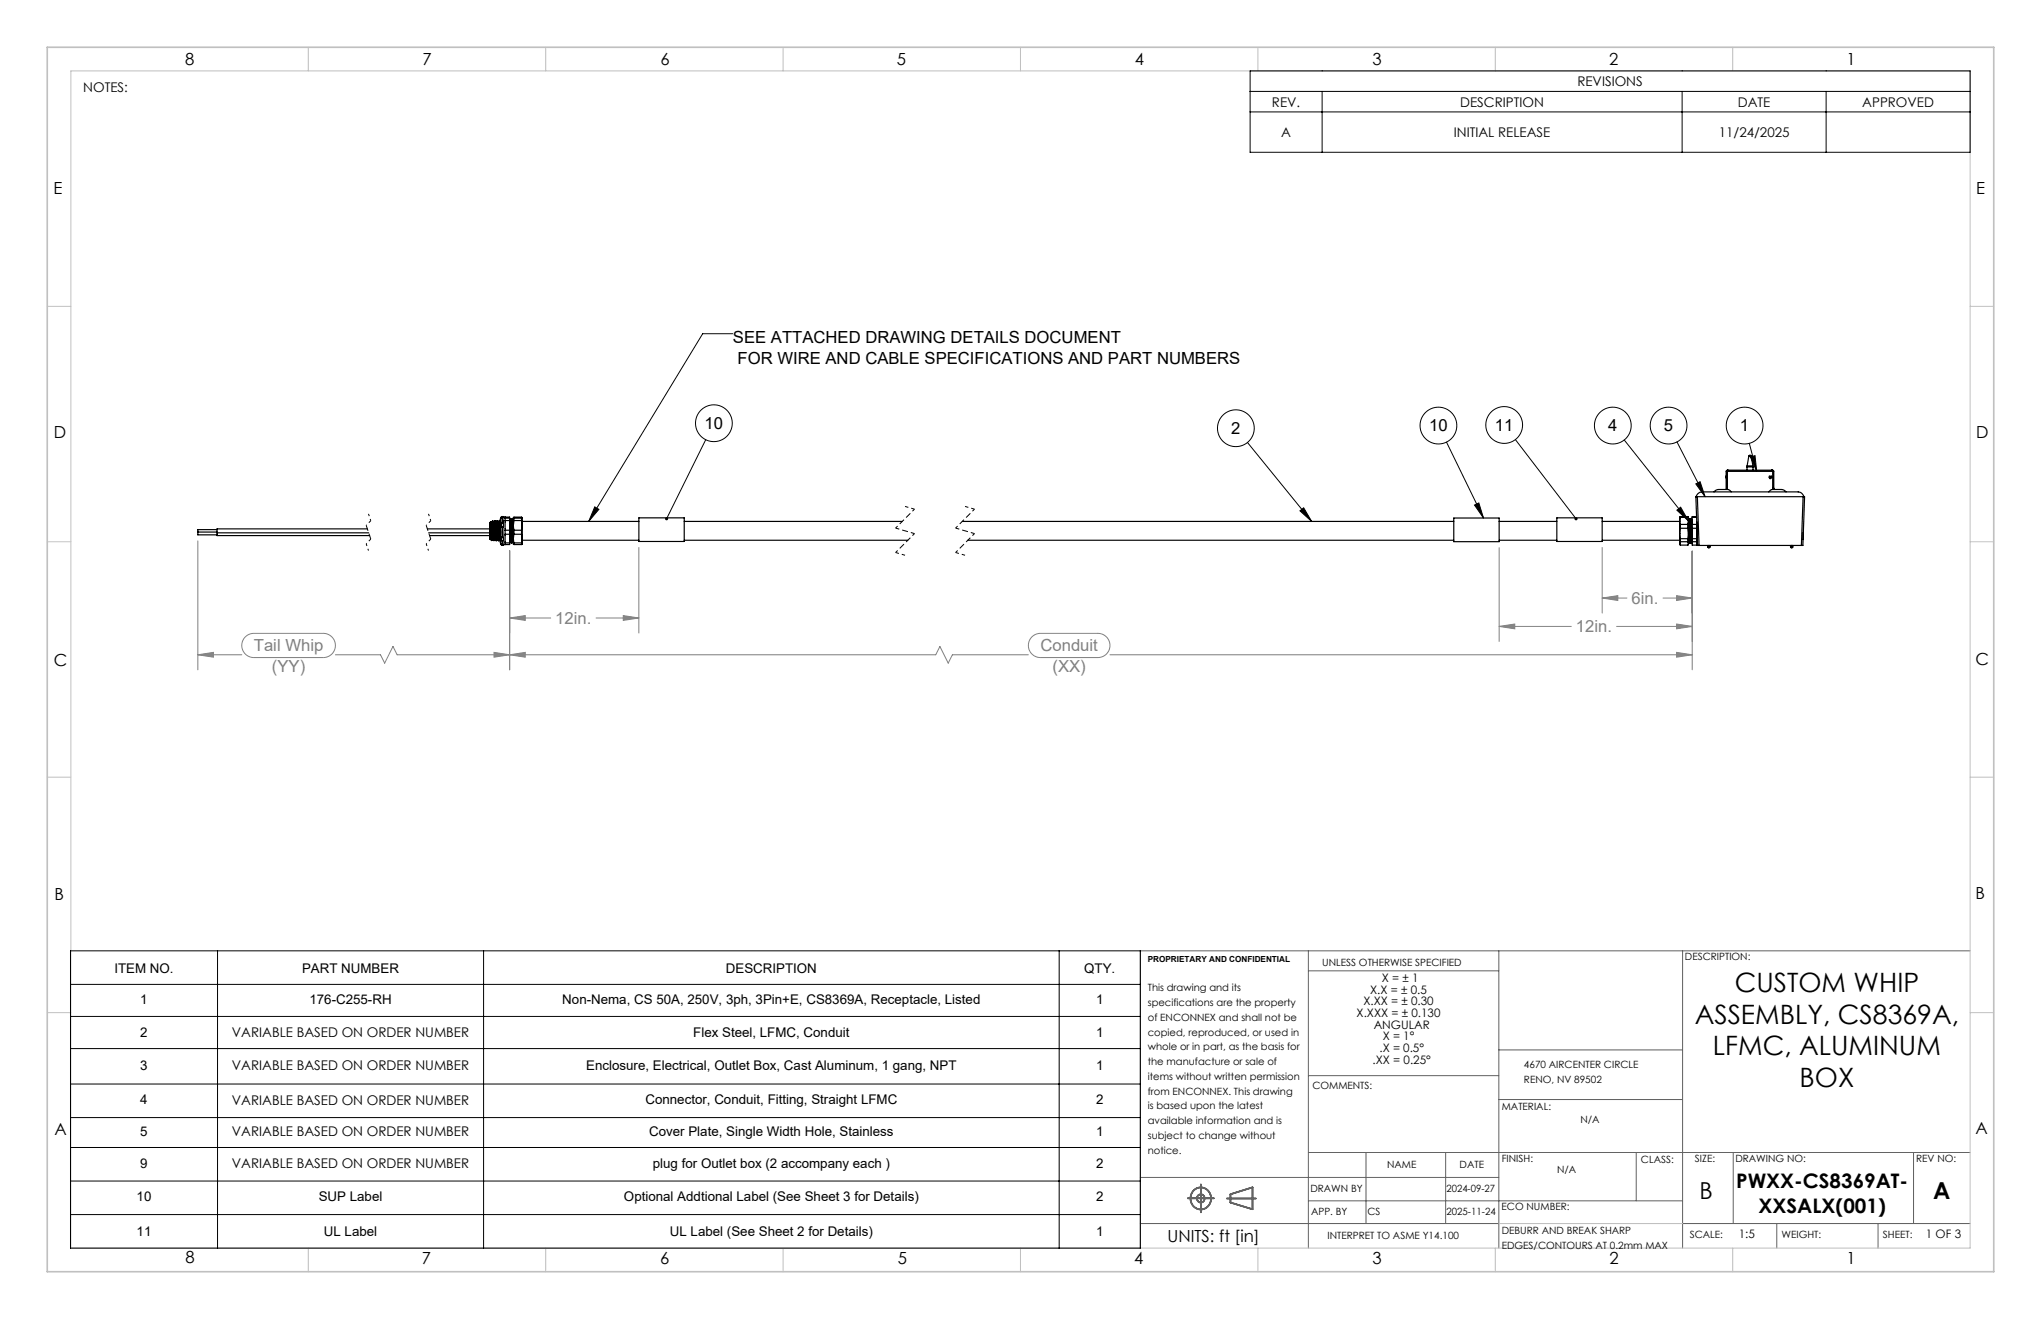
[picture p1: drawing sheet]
<svg xmlns="http://www.w3.org/2000/svg" width="432mm" height="279mm" viewBox="0 0 432 279" stroke-linecap="round" stroke-linejoin="round" font-family="sans-serif">
<g fill="none" stroke="#606060" stroke-width=".35">
<path d="M251.4 253.5h5.5M252.7 251.8a2.28 2.28 0 0 1 3.4 .5 2.28 2.28 0 0 1-1 3.3 2.29 2.29 0 0 1-2.8-.9 2.29 2.29 0 0 1 .4-2.9zM254.2 250.5v5.9M259.7 253.5h6.1M260.4 252.6l4.7-1.4v4.6l-4.7-1.4z"/>
<circle cx="254.1" cy="253.5" r=".84"/>
</g>
<g fill="none" stroke="#606060" stroke-width=".21">
<path d="M276.9 201.1v62.9M276.9 205.4h40.3M317.2 201.1v62.9M356.1 201.1v62.9M417 201.1h-175.6v62.9M276.9 227.5h40.3M317.2 222.1h38.9M317.2 232.6h38.9M241.4 258.8h75.8M241.4 249.1h75.8M276.9 243.8h140.1M276.9 254h79.2"/>
<path d="M289.1 243.8v15M306 243.8v15M346.3 243.8v10.2M356.1 258.8h60.9M366.9 243.8v15M376.1 258.8v5.2M397.5 258.8v5.2M405 243.8v15"/>
</g>
<g fill="none" stroke="#c0c0c0" stroke-width=".21">
<path d="M15 15h402v249h-402zM65.3 10v5M115.5 10v5M165.7 10v5M216 10v5M266.3 10v5M316.5 10v5M366.8 10v5M10 64.8h5M417 64.8h5M10 114.6h5M417 114.6h5"/>
<path d="M10 164.4h5M417 164.4h5M10 214.2h5M417 214.2h5M317.2 258.8h38.9M65.3 264v5M115.5 264v5M165.7 264v5M216 264v5M266.3 264v5M316.5 264v5M366.8 264v5"/>
</g>
<path d="M10 10h412v259h-412z" fill="none" stroke="#c0c0c0" stroke-width=".35"/>
<g fill="none" stroke="#000" stroke-width=".25">
<path d="M365.4 99.6v3.9M365.4 99.6v3.9h.2v-3.8M365.5 99.5h.1M365.6 99.7h9.6M365.6 99.5h.1M365.6 99.5l-.2 .1M365.7 99.5h9.3M365.7 99.5l-.1 .2M365.7 99.5h.1M369.8 98.8h1.2M369.8 98.8v.7M369.8 98.6v.2"/>
<path d="M369.8 98.6h1.2M370.2 96.5a.26 .26 0 0 1 .2-.2 .26 .26 0 0 1 .3 .2M370.2 96.5h.5M370.2 96.5l-.4 2.1M370.7 96.5l.3 2.1M371 98.6v.2M371 98.8v.7M375 99.5l.2 .2M375 99.5h.1M375 99.5h.2M375.2 99.5h.1M375.2 99.5v.1"/>
<path d="M375.2 99.5l.2 .2v3.8M375.2 99.7v3.6M41.9 112.5v.6h4M41.9 112v.5M41.9 112h4M41.9 112.5h4M41.9 112h.1M45.9 112.7v.6h32.3M45.9 112.7h32.1M77.8 111.9h-31.9v.8M90.5 111.9h13.2M90.7 112.7h13"/>
<path d="M90.9 113.3h12.8M103.7 113.3l.1 .8M103.7 110.7l.2 3.4M103.7 110.7l.3 3M103.7 110.7v1M103.7 111.7l.1 2.4M103.9 110.3a2.15 2.15 0 0 0-.2 1.7v1.3M103.9 110.3l.1 2.5M103.9 110.3l.1 .2M104 113.7v.6M104 112.8v.9M104 112.8l.1 1.5"/>
<path d="M104 110.5h.1M104 110.5l.2 3.6M104.1 110.5l.1 3.6M104.2 110.3l-.1 .2M104.2 114.1h.1M104.2 114.1l-.2 .2-.2-.2M104.2 110.3l.2 4-.2-.2M104.2 110.2h.1M104.2 110.3l.2 4M104.3 110.3l.1 .2M104.4 110.5h.1M104.4 110.5l.2 3.6"/>
<path d="M104.4 114.3h.1M104.6 114.1h.1M104.6 114.1l-.2 .2M104.6 110.2l-.2 .3M104.6 110.2l.2 4.1M104.6 114.1l.1 .2M104.6 110.3l.2 4M104.6 110.2l.2 .3M104.8 110.5h.1M104.8 110.5l.1 3.6M104.8 114.4h.1M104.8 110.5l.2 3.6"/>
<path d="M104.9 110.2l-.1 .3M104.9 114.1h.1M104.9 114.1l-.1 .3M104.9 110.2l.2 4.2M105 110.2l.2 .3 .1-.3M105 110.2h-.1M105 110.2h.1M105 114.1l.1 .3M105 110.2l.2 4.1M105.1 110.5l.2 3.6M105.1 114.4h.1M105.2 110.5l.1 3.6"/>
<path d="M105.3 110.2l.2 4.1M105.3 110.2h.1M105.3 114.1l.2 .2M105.3 110.2l.2 4.2M105.3 114.1l-.1 .2M105.3 110.2l.2 .2M105.5 110.5l.2 3.6M105.5 110.4l.2 3.7M105.7 110.2l-.2 .2M105.7 114.1l-.2 .3M105.7 110.2l.1 4.2-.1-.3M105.7 110.2h.1"/>
<path d="M105.8 110.4h.1M105.8 110.4v.1M105.8 110.4l-.1-.2 .1 3.8M106 109.6v1.2l.2-.1M106 111.5v2.1M106 113.6l.2 .1M106 115l.2 .3M106 109.6h.3M106 111.5h.3M106 113.6h.3M106 115h.3M106.2 109.3a4 4 0 0 0-.4 2.5 7.4 7.4 0 0 0 .2 3.3l.2 .2"/>
<path d="M106.2 110.7h.4v.7M106.2 109.3h.4M106.2 109.3h.1M106.2 109.3l-.2 .3M106.2 110.7v.7M106.2 111.4l-.2 .1M106.2 113.7v.7M106.2 114.4l-.2-.2v.8M106.2 115.3h.4M106.2 115.3h.1M106.2 111.4h.4M106.2 113.7h.4"/>
<path d="M106.3 112.3l.1 1.3M106.3 114.4v.6M106.3 113.6l.3 .1M106.3 111.5v2.1M106.3 109.6v1.1M106.3 115l.2 .1M106.3 115l.3 .3M106.4 110.2v.5M106.4 110.2l-.1 .1M106.4 110.2h.1M106.4 110.2l.1 .3M106.5 114.4v.8h1.4v-.4"/>
<path d="M106.5 111.4v2.3M106.5 109.4v1.3M106.5 115.2l.1 .1M106.5 109.4h1.4v.2M106.6 113.7v.7h-.4M106.6 111.4l-.3 .1M106.6 109.3l-.3 .3M106.9 112.2v.8M106.9 109.6v.5M106.9 114.8v.4M106.9 115.2h.1M106.9 113v1.8"/>
<path d="M106.9 110.1v2.1M106.9 109.4v.2M106.9 109.6h1M106.9 110.1h1M106.9 112.2h1M106.9 109.6h.1M106.9 113h1M106.9 114.8h1M107.9 110.4l.1 4.2M107.9 112.2v.8M107.9 109.6v.5M107.9 110.1v2.1"/>
<path d="M107.9 113v1.8M107.9 110l.2 4.6M107.9 110l.2-.3 .1 .3M107.9 114.9l.2-.3 .2 .3M108 109.7l.2 5.1M108.1 109.7l.2 5.2M108.2 110h.1M108.3 110l.2 4.6zM108.4 109.7l.3 5.2-.2-.3M108.5 114.6h.1M108.5 114.6l-.2 .3M108.5 109.7l-.2 .3"/>
<path d="M108.5 109.7l.2 .3M108.5 109.7l.2 4.6M108.7 111.1l.1 1.1M108.7 111.1v2.8M108.7 113.9l.1 .9M108.7 109.5l.1 .1M108.7 109.5v1.6M108.7 113.9v1.2l.1 .1M108.7 109.5l.1-.1 1.7 .1M108.8 113l-.1 .9M108.8 112.2v.8M108.8 109.6v.5"/>
<path d="M108.8 114.8v.4M108.8 115.2h1.6M108.8 109.6h1.6M108.8 110.1h1.6M108.8 112.2h1.6M108.8 110.1l-.1 1M108.8 113h1.6M108.8 114.8h1.6M110.4 113l.1 .9M110.4 112.2v.8M110.4 110.1l.1 1M110.4 109.6v.5"/>
<path d="M110.4 114.8v.4M110.5 111.1v2.8M110.5 113.9l-.1 .9M110.5 109.5v1.6M110.5 113.9v1.2l-.1 .1M110.5 110.3h24.7M110.5 114.3h24.7M110.5 111.1l-.1 1.1M110.5 109.5l-.1 .1M135.2 109.5h9.6v5h-9.6zM144.8 110.3h46.2M144.8 114.3h47.4"/>
<path d="M203.7 110.3h104M204.9 114.3h102.8M307.7 109.6h9.6v5h-9.6zM317.3 110.3h12.2M317.3 114.3h12.2M329.5 109.5h9.6v5h-9.6zM339.1 110.3h16.4M339.1 114.3h16.4M355.5 110.2l.2 .7M355.5 110.2v2.6M355.5 112.8l.2 1.1M355.5 112.8v2.1"/>
<path d="M355.5 114.9l.2 .4h1.6l.1-.4M355.5 114.9l.1 .3M355.7 111.7l-.2 1.1M355.7 110.9v.8M355.7 113.9v.7M355.7 109.3v.1M355.7 109.3l-.2 .9M355.7 110.9h1.6M355.7 111.7h1.6M355.7 113.9h1.6M355.7 109.4l-.2 .8M355.7 109.4h1.6"/>
<path d="M355.7 114.6l-.2 .3M355.7 114.6h1.6M355.7 109.3h1.6M357.3 111.7l.1 1.1M357.3 110.9v.8M357.3 109.4l.1 .8M357.3 114.6l.1 .3M357.3 113.9v.7M357.3 109.3v.1M357.3 109.3l.1 .9M357.4 109.9l.1-.2 .2 .3M357.4 110.2v2.6"/>
<path d="M357.4 112l.1 2.6M357.4 110.6l.1 4M357.4 112.8l-.1 1.1M357.4 112.8v2.1M357.4 114.9l-.1 .4M357.4 110.2l-.1 .7M357.5 109.7l.2 5.1M357.7 110l.2 4.6M357.7 110l.2-.3 .2 .3M357.9 109.7l.2 5.1M358 109.7l.2 5.2-.2-.3-.3 .3-.2-.3-.1 .2M358.1 110l.1 .9"/>
<path d="M358.2 110h.1M358.2 110.9v.8M358.2 113.9v.7M358.2 110.9h.9M358.2 111.7h.9M358.2 113.9h.9M358.2 114.6v.7h.9v-.1M358.2 109.4v1.5M358.2 111.7v2.2M358.2 109.4h.9M358.2 114.6h.9M359 105.1a1.46 1.46 0 0 1 1.2-1.1h20.4a1.38 1.38 0 0 1 1.2 1.1"/>
<path d="M359 105.1l.3 10.3h.3M359 105.1h22.8M359.1 109.3h-.9v.1M359.1 110.9v.8M359.1 113.9v.7M359.1 111.7v2.2M359.1 114.6v.6M359.1 110.4v.5M359.1 115.2h.2M359.3 105.1l.3 10.3M359.6 115.4h21.7M361.5 115.7l.1 .1"/>
<path d="M361.5 115.7h.1M361.5 115.4v.3M361.6 115.7v.1M361.6 115.7h.2M361.6 115.4v.3M361.6 115.8h.2M361.8 115.7v.1M361.8 115.7h.1M361.8 115.4v.3M361.9 115.7l-.1 .1M361.9 115.4v.3M362.8 104l.3-.3 .7-.2h2l.6 .5"/>
<path d="M365.3 101l.1 .1M365.3 101h.1M365.4 100.7l-.1 .3M374.4 104l.7-.5 2.1 .1 .8 .4M374.5 101a.24 .24 0 0 0 .2 .2 .24 .24 0 0 0 .3-.2M374.5 101v-.3h.5v.3M374.5 101h.5M375.2 103.3v.2M375.2 103.3h.2M379 115.7h.1M379 115.7l.1 .1M379 115.4v.3"/>
<path d="M379.1 115.7v.1M379.1 115.7h.2M379.1 115.8h.2M379.1 115.4v.3M379.3 115.7v.1M379.3 115.7h.2M379.3 115.4v.3M379.5 115.7l-.2 .1M379.5 115.4v.3M381.6 105.1l-.3 10.3M381.7 112.6l-.1 1.5M381.8 105.1h.2l-.4 10.3h-.3"/>
</g>
<g fill="none" stroke="#000" stroke-width=".21">
<path d="M264.6 15h152.4v17.2h-152.4zM264.6 19.3h152.4M279.8 19.3v12.9M356 19.3v12.9M386.5 19.3v12.9M264.6 23.7h152.4M155.1 70.6h-6.4l-24.1 39.7M149.4 93l-8.3 16.7M264 93.6l13.6 16.7M306.2 93.5l7.8 16.1M320.7 93l12.9 16.7M343.8 93.1l13.6 17.1"/>
<path d="M355 93.5l5.9 11.6M370.3 93.8l1.5 5.9M370.5 96.6l1-.2 .3 3.3zM125.9 107.2l.9 .5-2.2 2.6zM275.1 108.1l.8-.7 1.7 2.9zM312.1 106.8l.9-.4 1 3.2zM354.9 107.9l.8-.6 1.7 2.9zM358.9 102.4l.9-.5 1.1 3.2zM14.9 201.1h226.5v62.9h-226.5zM14.9 208.2h226.5M14.9 215h226.5M46 201.1v62.9"/>
<path d="M102.4 201.1v62.9M224.2 201.1v62.9M14.9 221.8h226.5M14.9 229.3h226.5M14.9 236.4h226.5M14.9 242.7h226.5M14.9 249.8h226.5M14.9 256.9h226.5"/>
<circle cx="151.1" cy="89.5" r="3.9"/>
<circle cx="261.6" cy="90.6" r="3.9"/>
<circle cx="304.5" cy="90" r="3.9"/>
<circle cx="318.4" cy="89.9" r="3.9"/>
<circle cx="341.4" cy="90" r="3.9"/>
<circle cx="353.2" cy="90" r="3.9"/>
<circle cx="369.3" cy="90" r="3.9"/>
</g>
<g fill="none" stroke="#808080" stroke-width=".21">
<path d="M41.9 114.4v27.3M107.9 116.5v25.2M135.2 115.8v18.1M317.3 115.8v19.9M339.1 115.8v13.9M358.2 116.6v25.1M41.9 138.5l3.3-.5v1zM41.9 138.5h9.3M51.9 134.8a2.56 2.56 0 0 1 1.8-.8h14.7a2.56 2.56 0 0 1 2.6 2.5 2.56 2.56 0 0 1-2.6 2.6h-14.7a2.56 2.56 0 0 1-2.3-1.6 2.56 2.56 0 0 1 .5-2.7zM71 138.5h9.5l.9 1.8 1.8-3.6 .9 1.8h114l.8-1.8 1.8 3.6 .9-1.8h16.1M104.6 138l3.3 .5-3.3 .5zM107.9 130.7l3.3-.5v1z"/>
<path d="M107.9 138.5l3.3-.5v1zM107.9 130.7h8.7M126.2 130.7h9M131.9 130.2l3.3 .5-3.3 .5zM218.4 134.8a2.56 2.56 0 0 1 1.8-.8h12.2a2.56 2.56 0 0 1 2.5 2.5 2.56 2.56 0 0 1-2.5 2.6h-12.2a2.56 2.56 0 0 1-2.3-1.6 2.56 2.56 0 0 1 .5-2.7zM234.9 138.5h123.3M317.3 132.5l3.3-.5v1zM317.3 132.5h15.3M339.1 126.5l3.3-.5v1zM339.1 126.5h5.3M342.2 132.5h16M352 126.5h6.2"/>
<path d="M354.9 126l3.3 .5-3.3 .5zM354.9 132l3.3 .5-3.3 .5zM354.9 138l3.3 .5-3.3 .5z"/>
</g>
<path d="M189.6 111.7l4 1.2M189.6 116.9l2 .5M191.6 107.1l2 .6M202.3 111.7l4 1.2M202.3 116.9l2 .5M204.3 107.1l2 .6" fill="none" stroke="#000" stroke-width=".21" stroke-dasharray="1.3 .6" stroke-dashoffset=".5" stroke-linecap="butt"/>
<path d="M78.5 110.2l-1 .9M78.5 114l-1 1M91.2 110.2l-1 .9M91.2 114l-1 1M193.6 107.7l-4 4M193.6 112.9l-4 4M206.3 107.7l-4 4M206.3 112.9l-4 4" fill="none" stroke="#000" stroke-width=".21" stroke-dasharray="1.3 .6" stroke-dashoffset=".7" stroke-linecap="butt"/>
<path d="M77.5 115l.5 1.5M78 108.7l.5 1.5M90.2 115l.5 1.5M90.7 108.7l.5 1.5" fill="none" stroke="#000" stroke-width=".21" stroke-dasharray="1.3 .6" stroke-dashoffset=".8" stroke-linecap="butt"/>
<path d="M77.5 111.1l1 2.9M90.2 111.1l1 2.9" fill="none" stroke="#000" stroke-width=".21" stroke-dasharray="1.3 .6" stroke-dashoffset=".1" stroke-linecap="butt"/>
<path d="M370.5 96.6l1-.2 .3 3.3zM358.9 102.4l.9-.5 1.1 3.2zM354.9 107.9l.8-.6 1.7 2.9zM275.1 108.1l.8-.7 1.7 2.9zM333.3 109.5v.5h.5l-.2-.3 .3 .2-.1-.4zM312.1 106.8l.9-.4 1 3.2zM140.9 109.5l-.1 .3 .1 .2 .2-.3-.2 .3a.34 .34 0 0 0 .5-.3 .34 .34 0 0 0-.5-.2zM125.9 107.2l.9 .5-2.2 2.6z" fill="#000"/>
<path d="M354.9 126l3.3 .5-3.3 .5zM339.1 126.5l3.3-.5v1zM354.9 132l3.3 .5-3.3 .5zM317.3 132.5l3.3-.5v1zM107.9 130.7l3.3-.5v1zM131.9 130.2l3.3 .5-3.3 .5zM104.6 138l3.3 .5-3.3 .5zM41.9 138.5l3.3-.5v1zM107.9 138.5l3.3-.5v1zM354.9 138l3.3 .5-3.3 .5z" fill="#808080"/>
<g font-size="5.6">
<text x="367.2" y="209.9">CUSTOM WHIP</text>
<text x="358.7" y="216.6">ASSEMBLY, CS8369A,</text>
<text x="362.6" y="223.2">LFMC, ALUMINUM</text>
<text x="380.9" y="229.9">BOX</text>
</g>
<g font-size="4.9">
<text x="359.8" y="253.6">B</text>
<text x="409.2" y="253.6">A</text>
</g>
<g font-size="4.2">
<text x="367.5" y="251.3">PWXX-CS8369AT-</text>
<text x="372.2" y="256.5">XXSALX(001)</text>
</g>
<g font-size="3.5">
<text x="39.2" y="13.8">8</text>
<text x="89.4" y="13.8">7</text>
<text x="139.8" y="13.8">6</text>
<text x="189.8" y="13.8">5</text>
<text x="240.2" y="13.8">4</text>
<text x="290.5" y="13.8">3</text>
<text x="340.6" y="13.8">2</text>
<text x="390.8" y="13.8">1</text>
<text x="11.3" y="41.1">E</text>
<text x="418.3" y="41">E</text>
<text x="155.1" y="72.6">SEE ATTACHED DRAWING DETAILS DOCUMENT</text>
<text x="156.1" y="77.1">FOR WIRE AND CABLE SPECIFICATIONS AND PART NUMBERS</text>
<text x="11.4" y="92.7">D</text>
<text x="149.1" y="90.7">10</text>
<text x="260.6" y="91.8">2</text>
<text x="302.5" y="91.2">10</text>
<text x="316.4" y="91.1">11</text>
<text x="340.4" y="91.2">4</text>
<text x="352.2" y="91.2">5</text>
<text x="368.3" y="91.2">1</text>
<text x="418.3" y="92.7">D</text>
<text x="11.4" y="140.9">C</text>
<text x="418.1" y="140.8">C</text>
<text x="11.5" y="190.4">B</text>
<text x="418.1" y="190.2">B</text>
<text x="418.1" y="239.8">A</text>
<text x="11.5" y="240.1">A</text>
<text x="247.1" y="262.8">UNITS: ft [in]</text>
<text x="39.2" y="267.2">8</text>
<text x="89.3" y="267.4">7</text>
<text x="139.8" y="267.4">6</text>
<text x="190" y="267.4">5</text>
<text x="240" y="267.4">4</text>
<text x="290.5" y="267.4">3</text>
<text x="340.7" y="267.4">2</text>
<text x="390.8" y="267.5">1</text>
</g>
<g font-size="3.5" fill="#808080">
<text x="117.5" y="131.9">12in.</text>
<text x="345.3" y="127.7">6in.</text>
<text x="53.7" y="137.7">Tail Whip</text>
<text x="220.2" y="137.7">Conduit</text>
<text x="333.6" y="133.7">12in.</text>
<text x="57.6" y="142.2">(YY)</text>
<text x="222.8" y="142.2">(XX)</text>
</g>
<g font-size="2.8">
<text x="17.6" y="19.4">NOTES:</text>
<text x="269.2" y="22.6">REV.</text>
<text x="309.1" y="22.6">DESCRIPTION</text>
<text x="333.9" y="18.2">REVISIONS</text>
<text x="367.8" y="22.6">DATE</text>
<text x="394.2" y="22.6">APPROVED</text>
<text x="271.2" y="29">A</text>
<text x="307.7" y="29">INITIAL RELEASE</text>
<text x="363.8" y="29">11/24/2025</text>
<text x="24.2" y="205.7">ITEM NO.</text>
<text x="63.9" y="205.7">PART NUMBER</text>
<text x="153.6" y="205.7">DESCRIPTION</text>
<text x="229.5" y="205.7">QTY.</text>
<text x="29.7" y="212.4">1</text>
<text x="65.5" y="212.4">176-C255-RH</text>
<text x="119" y="212.4">Non-Nema, CS 50A, 250V, 3ph, 3Pin+E, CS8369A, Receptacle, Listed</text>
<text x="232" y="212.4">1</text>
<text x="29.7" y="219.4">2</text>
<text x="49.1" y="219.4">VARIABLE BASED ON ORDER NUMBER</text>
<text x="146.7" y="219.4">Flex Steel, LFMC, Conduit</text>
<text x="232" y="219.4">1</text>
<text x="29.7" y="226.3">3</text>
<text x="49.1" y="226.3">VARIABLE BASED ON ORDER NUMBER</text>
<text x="124.1" y="226.3">Enclosure, Electrical, Outlet Box, Cast Aluminum, 1 gang, NPT</text>
<text x="232" y="226.3">1</text>
<text x="29.7" y="233.6">4</text>
<text x="49.1" y="233.6">VARIABLE BASED ON ORDER NUMBER</text>
<text x="136.6" y="233.6">Connector, Conduit, Fitting, Straight LFMC</text>
<text x="232" y="233.6">2</text>
<text x="29.7" y="240.3">5</text>
<text x="49.1" y="240.4">VARIABLE BASED ON ORDER NUMBER</text>
<text x="137.4" y="240.3">Cover Plate, Single Width Hole, Stainless</text>
<text x="232" y="240.3">1</text>
<text x="29.7" y="247">9</text>
<text x="49.1" y="247.1">VARIABLE BASED ON ORDER NUMBER</text>
<text x="138.2" y="247">plug for Outlet box (2 accompany each )</text>
<text x="232" y="247">2</text>
<text x="28.9" y="254.1">10</text>
<text x="67.5" y="254.1">SUP Label</text>
<text x="132.1" y="254.1">Optional Addtional Label (See Sheet 3 for Details)</text>
<text x="232" y="254.1">2</text>
<text x="28.9" y="261.5">11</text>
<text x="68.6" y="261.5">UL Label</text>
<text x="141.8" y="261.5">UL Label (See Sheet 2 for Details)</text>
<text x="232" y="261.5">1</text>
</g>
<g font-size="2.5">
<text x="292.5" y="207.7">X = ± 1</text>
<text x="287.1" y="215.1">X.XXX = ± 0.130</text>
<text x="288.6" y="212.6">X.XX = ± 0.30</text>
<text x="290" y="210.2">X.X = ± 0.5</text>
<text x="290.8" y="217.6">ANGULAR</text>
<text x="292.7" y="220.1">X = 1°</text>
<text x="290.5" y="225">.XX = 0.25°</text>
<text x="292" y="222.5">.X = 0.5°</text>
<text x="368" y="261.9">1:5</text>
<text x="407.6" y="261.9">1 OF 3</text>
</g>
<g font-size="2.1">
<text x="356.6" y="203.1">DESCRIPTION:</text>
<text x="242.9" y="209.7">This drawing and its</text>
<text x="279.9" y="204.3">UNLESS OTHERWISE SPECIFIED</text>
<text x="242.9" y="212.8">specifications are the property</text>
<text x="242.9" y="215.9">of ENCONNEX and shall not be</text>
<text x="242.9" y="219.1">copied, reproduced, or used in</text>
<text x="242.9" y="222.2">whole or in part, as the basis for</text>
<text x="242.9" y="225.3">the manufacture or sale of</text>
<text x="322.6" y="226">4670 AIRCENTER CIRCLE</text>
<text x="242.9" y="228.4">items without written permission</text>
<text x="242.9" y="231.5">from ENCONNEX. This drawing</text>
<text x="277.8" y="230.4">COMMENTS:</text>
<text x="322.6" y="229.1">RENO, NV 89502</text>
<text x="242.9" y="234.6">is based upon the latest</text>
<text x="242.9" y="237.8">available information and is</text>
<text x="317.9" y="234.8">MATERIAL:</text>
<text x="334.5" y="237.5">N/A</text>
<text x="242.9" y="240.9">subject to change without</text>
<text x="242.9" y="244">notice.</text>
<text x="317.9" y="245.8">FINISH:</text>
<text x="358.8" y="245.8">SIZE:</text>
<text x="367.3" y="245.8">DRAWING NO:</text>
<text x="405.6" y="245.8">REV NO:</text>
<text x="293.6" y="247.1">NAME</text>
<text x="308.9" y="247.1">DATE</text>
<text x="329.6" y="248.2">N/A</text>
<text x="347.3" y="246.1">CLASS:</text>
<text x="277.3" y="252.2">DRAWN BY</text>
<text x="277.5" y="257.1">APP. BY</text>
<text x="289.4" y="257.1">CS</text>
<text x="306.2" y="252.2">2024-09-27</text>
<text x="306.2" y="257.1">2025-11-24</text>
<text x="317.8" y="256">ECO NUMBER:</text>
<text x="281" y="262.1">INTERPRET TO ASME Y14.100</text>
<text x="317.9" y="261.1">DEBURR AND BREAK SHARP</text>
<text x="357.6" y="261.9">SCALE:</text>
<text x="377.1" y="261.9">WEIGHT:</text>
<text x="398.5" y="261.9">SHEET:</text>
<text x="317.9" y="264.2">EDGES/CONTOURS AT 0.2mm MAX</text>
</g>
<text font-size="1.8" x="242.9" y="203.6">PROPRIETARY AND CONFIDENTIAL</text>
</svg>
